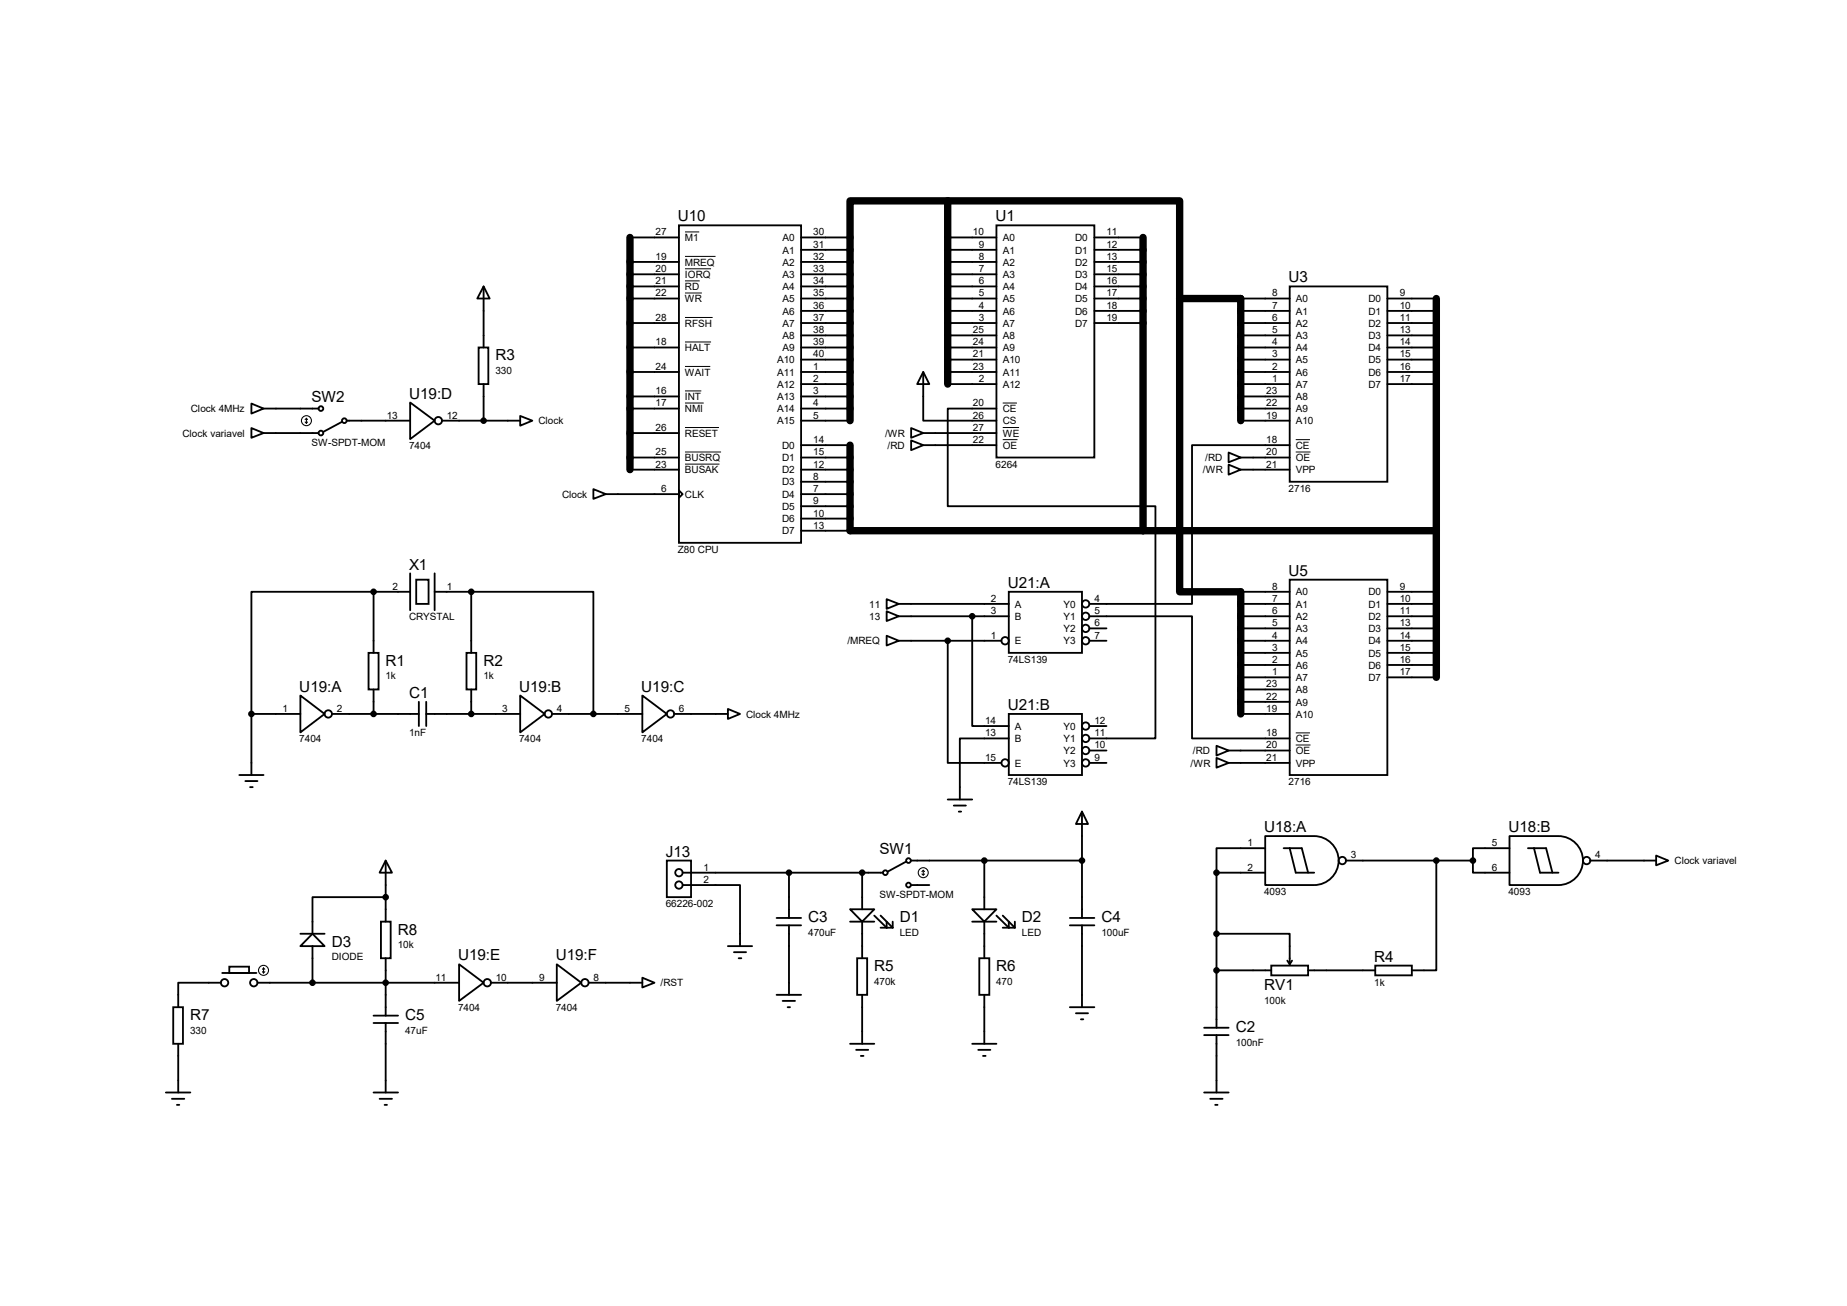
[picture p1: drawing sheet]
<svg xmlns="http://www.w3.org/2000/svg" width="297mm" height="210mm" viewBox="0 0 297 210" stroke-linecap="round" stroke-linejoin="round" font-family="sans-serif">
<path d="M101.3 38.2v37.3M152.4 32.3h-15.7v35.3M152.4 32.3h37.3v15.7M152.4 32.3v29.5M183.8 38.2v47.1M189.7 48v47.2h9.8v19.6M189.7 48h9.8v19.6M231 48v60.9M136.7 71.6v13.7h94.3" fill="none" stroke="#000" stroke-width="1.2"/>
<g fill="none" stroke="#000" stroke-width=".3">
<path d="M101.3 38.2h7.9M109.2 36.2h19.6v51.1h-19.6zM128.8 38.2h7.9M152.4 38.2h7.8M160.2 36.2h15.8v37.4h-15.8zM176 38.2h7.8M77 55.9h1.5v5.9h-1.5zM77.8 46.1l.9 1.9h-1.9zM77.8 46.1v9.8M101.3 48h7.9M101.3 51.9h7.9M101.3 46.1h7.9"/>
<path d="M101.3 44.1h7.9M101.3 42.1h7.9M101.3 55.9h7.9M101.3 59.8h7.9M128.8 48h7.9M128.8 51.9h7.9M128.8 50h7.9M128.8 46.1h7.9M128.8 44.1h7.9M128.8 42.1h7.9M128.8 40.2h7.9M128.8 53.9h7.9"/>
<path d="M128.8 55.9h7.9M128.8 57.8h7.9M128.8 59.8h7.9M148.5 59.8l.9 2h-1.9zM148.5 59.8v7.8h11.7M152.4 48h7.8M152.4 51.9h7.8M152.4 50h7.8M152.4 46.1h7.8M152.4 44.1h7.8M152.4 42.1h7.8M152.4 40.2h7.8"/>
<path d="M152.4 53.9h7.8M152.4 55.9h7.8M152.4 57.8h7.8M152.4 59.8h7.8M176 48h7.8M176 51.9h7.8M176 50h7.8M176 46.1h7.8M176 44.1h7.8M176 42.1h7.8M176 40.2h7.8M199.5 48h7.9"/>
<path d="M199.5 51.9h7.9M199.5 50h7.9M199.5 53.9h7.9M199.5 55.9h7.9M199.5 57.8h7.9M199.5 59.8h7.9M207.4 46.1h15.7v31.4h-15.7zM223.1 48h7.9M223.1 51.9h7.9M223.1 50h7.9M223.1 53.9h7.9M223.1 55.9h7.9"/>
<path d="M223.1 57.8h7.9M223.1 59.8h7.9M40.4 64.9l2 .8-2 .8zM40.4 68.8l2 .8-2 .8zM42.4 69.6h8.8M42.4 65.7h8.8M54.9 67.9l-2.9 1.5M55.8 67.6h10.2M66 64.7l3.9 2.9-3.9 3zM71.1 67.6h12.6M77.8 61.8v5.8M83.7 66.9l1.9 .7-1.9 .9z"/>
<path d="M95.4 78.7l2 .8-2 .7zM97.4 79.5h11.8M101.3 75.5h7.9M101.3 69.6h7.9M101.3 73.6h7.9M101.3 63.8h7.9M101.3 65.7h7.9M109.2 78.9l.6 .6-.6 .6zM128.8 67.6h7.9M128.8 61.8h7.9M128.8 71.6h7.9M128.8 75.5h7.9"/>
<path d="M128.8 73.6h7.9M128.8 63.8h7.9M128.8 65.7h7.9M128.8 77.5h7.9M128.8 79.5h7.9M146.5 68.8l2 .8-2 .8zM146.5 70.8l2 .8-2 .8zM148.5 71.6h11.7M148.5 69.6h11.7M152.4 61.8h7.8M160.2 65.7h-7.8v15.7h33.4v37.3h-10.6M197.6 74.7l1.9 .8-1.9 .8z"/>
<path d="M197.6 72.8l1.9 .8-1.9 .7zM199.5 67.6h7.9M199.5 61.8h7.9M199.5 75.5h7.9M199.5 73.6h7.9M199.5 63.8h7.9M199.5 65.7h7.9M207.4 71.6h-15.7v25.5h-16.5M223.1 61.8h7.9M60.1 95.2h-19.7v19.6M60.1 95.2v9.8M60.1 95.2h5.9"/>
<path d="M66 92.2v5.9M66.9 93.2h2v3.9h-2zM69.9 95.2h5.9M69.9 92.2v5.9M75.8 95.2h19.6v19.6M75.8 95.2v9.8M128.8 81.4h7.9M128.8 83.4h7.9M128.8 85.3h7.9M142.6 96.4l1.9 .7-1.9 .8zM142.6 98.3l1.9 .8-1.9 .8zM144.5 97.1h17.7"/>
<path d="M144.5 99.1h17.7M156.3 99.1v17.7h5.9M162.2 95.2h11.8v9.8h-11.8zM175.2 99.1h16.5v19.6h15.7M199.5 95.2h7.9M199.5 97.1h7.9M199.5 99.1h7.9M207.4 93.2h15.7v31.4h-15.7zM223.1 95.2h7.9M223.1 97.1h7.9M223.1 99.1h7.9M40.4 114.8h7.9"/>
<path d="M40.4 114.8v9.8M48.3 111.8l3.9 3-3.9 3zM53.4 114.8h14M59.3 105h1.6v5.9h-1.6zM60.1 110.9v3.9M67.4 112.9v3.9M68.5 114.8h15.2M68.5 112.9v3.9M75 105h1.6v5.9h-1.6zM75.8 110.9v3.9M83.7 111.8l3.9 3-3.9 3zM88.7 114.8h14.6"/>
<path d="M103.3 111.8l3.9 3-3.9 3zM108.4 114.8h8.7M117.1 114l1.9 .8-1.9 .8zM142.6 102.2l1.9 .8-1.9 .8zM144.5 103h16.5M152.4 103v19.7h8.6M162.2 114.8h11.8v9.8h-11.8zM162.2 118.7h-7.9v9.9M175.2 103h2.7M175.2 101h2.7M175.2 116.8h2.7M195.6 119.9l2 .8-2 .8z"/>
<path d="M199.5 114.8h7.9M199.5 108.9h7.9M199.5 103h7.9M199.5 101h7.9M199.5 105h7.9M199.5 106.9h7.9M199.5 112.9h7.9M199.5 110.9h7.9M223.1 108.9h7.9M223.1 103h7.9M223.1 101h7.9M223.1 105h7.9"/>
<path d="M223.1 106.9h7.9M38.5 124.6h3.9M39.5 125.6h1.9M40.2 126.6h.4M62 138.4l1 1.9h-2zM62 138.4v9.8M107.2 138.4h3.9v5.9h-3.9zM145.7 138.6l-3 1.6M146.5 138.4h27.5M152.4 128.6h3.9M153.4 129.5h1.9M154.2 130.5h.4"/>
<path d="M158.3 138.4v7.8M174 130.5l1 2h-2zM174 130.5v17.1M175.2 120.7h2.7M175.2 122.7h2.7M195.6 121.9l2 .8-2 .7zM197.6 120.7h9.8M197.6 122.7h9.8M203.5 134.5h7.8a3.9 3.9 0 0 1 4 3.9 3.9 3.9 0 0 1-4 3.9h-7.8zM203.5 136.4h-7.9v3.9M206.4 136.4h2.9l1.1 3.9M207.4 136.4l1 3.9h2.9"/>
<path d="M216.4 138.4h20.5M231 138.4v17.6h-4M236.9 138.4v1.9h5.8M242.7 134.5h7.9a3.9 3.9 0 0 1 4 3.9 3.9 3.9 0 0 1-4 3.9h-7.9zM242.7 136.4h-5.8v2M245.7 136.4h2.9l1 3.9M246.7 136.4l.9 3.9h3M255.7 138.4h10.6M266.3 137.6l2 .8-2 .7zM35.5 158h-6.8v4M35.7 156.5h5.5M36.9 155.4h3.1v1.1h-3.1z"/>
<path d="M41.4 158h32.4M48.3 150.2h3.9M50.2 150.2l2 1.9h-3.9zM50.2 152.1v5.9M61.3 148.2h1.5v5.9h-1.5zM62 144.3h-11.8v5.9M62 154.1v9.2M73.8 155.1l4 2.9-4 3zM78.9 158h10.6M89.5 155.1l4 2.9-4 3zM94.7 158h8.6M103.3 157.2l1.9 .8-1.9 .8z"/>
<path d="M109.8 142.3h9.2v9.8M109.8 140.3h32.2M117.1 152.1h3.8M118 153.1h2M118.8 154.1h.4M124.9 147.6h3.9M124.9 148.8h3.9M124.9 160h3.9M126.9 140.3v7.3M126.9 148.8v11.2M136.7 146.2h3.9l-2 2zM136.7 148.2h3.9"/>
<path d="M137.8 154.1h1.6v5.9h-1.6zM138.6 140.3v5.9M138.6 148.2v5.9M138.6 160v7.9M140.6 147.2l2 2v-1M141.6 147.2l2 2M141.6 149.2h2M143.6 148.2v1M146.5 142.3h2.9M156.3 146.2h3.9l-1.9 2zM156.3 148.2h3.9M157.5 154.1h1.6v5.9h-1.6z"/>
<path d="M158.3 148.2v5.9M158.3 160v7.9M160.2 147.2l2 2v-1M161.2 149.2h2M161.2 147.2l2 2M163.2 148.2v1M172 147.6h4M172 148.8h4M174 148.8v13.2M195.6 150.2h11.8v4.9M195.6 156h8.8M195.6 140.3h7.9"/>
<path d="M195.6 140.3v25M204.4 155.3h6v1.5h-6zM207 154.5l.4 .6M207.8 154.5l-.4 .6M210.4 156h10.7M221.1 155.3h5.9v1.5h-5.9zM26.7 175.7h3.9M27.6 176.7h2M27.9 162h1.5v5.9h-1.5zM28.4 177.7h.4M28.7 167.9v7.8M60.1 175.7h3.9"/>
<path d="M60.1 164.5h3.9M60.1 163.3h3.9M61 176.7h2M61.8 177.7h.4M62 164.5v11.2M125.9 161h1.9M126.7 162h.3M136.7 167.9h3.9M137.7 168.8h1.9M138.4 169.8h.5M156.3 167.9h3.9M157.3 168.8h2"/>
<path d="M158.1 169.8h.4M172 162h4M173 162.9h2M173.8 163.9h.4M193.6 165.3h4M193.6 166.5h4M193.6 175.7h4M194.6 176.7h2M195.4 177.7h.4M195.6 166.5v9.2"/>
<circle cx="51.6" cy="69.6" r=".38"/>
<circle cx="51.6" cy="65.7" r=".38"/>
<circle cx="55.4" cy="67.6" r=".38"/>
<circle cx="70.5" cy="67.6" r=".59"/>
<circle cx="174.6" cy="99.1" r=".59"/>
<circle cx="174.6" cy="97.1" r=".59"/>
<circle cx="52.8" cy="114.8" r=".59"/>
<circle cx="88.2" cy="114.8" r=".59"/>
<circle cx="107.8" cy="114.8" r=".59"/>
<circle cx="161.6" cy="103" r=".59"/>
<circle cx="174.6" cy="103" r=".59"/>
<circle cx="174.6" cy="116.8" r=".59"/>
<circle cx="174.6" cy="118.7" r=".59"/>
<circle cx="174.6" cy="101" r=".59"/>
<circle cx="146.1" cy="138.4" r=".38"/>
<circle cx="161.6" cy="122.7" r=".59"/>
<circle cx="174.6" cy="122.7" r=".59"/>
<circle cx="174.6" cy="120.7" r=".59"/>
<circle cx="215.9" cy="138.4" r=".59"/>
<circle cx="255.1" cy="138.4" r=".59"/>
<circle cx="36.1" cy="158" r=".59"/>
<circle cx="40.8" cy="158" r=".59"/>
<circle cx="78.4" cy="158" r=".59"/>
<circle cx="94.1" cy="158" r=".59"/>
<circle cx="109.2" cy="140.3" r=".59"/>
<circle cx="109.2" cy="142.3" r=".59"/>
<circle cx="142.4" cy="140.3" r=".38"/>
<circle cx="146.1" cy="142.3" r=".38"/>
</g>
<g fill="none" stroke="#000" stroke-width=".16">
<path d="M110.2 37.3h2.2M110.2 41.2h4.9M110.2 43.2h4.1M110.2 45.2h2.3M110.2 47.1h2.7M110.2 51.1h4.4M110.2 55h4.1M110.2 58.9h4M110.2 64.8h3M110.2 68.7h5.4M110.2 72.7h5.8M110.2 62.9h2.6"/>
<path d="M110.2 74.6h5.5M161.2 64.8h2.3M161.2 68.7h2.7M161.2 70.7h2.4M208.4 70.7h2.3M208.4 72.7h2.3M208.4 117.9h2.3M208.4 119.8h2.3"/>
</g>
<g fill="none" stroke="#000" stroke-width=".17">
<path d="M49.1 67.9l.2 .2M49.3 67.3v.8M49.3 67.3l.1 .2M49.3 67.3l-.2 .2M49.4 67.9l-.1 .2M148.5 140v.7M148.5 140l-.2 .2M148.5 140l.2 .2M42.2 156.3l.2 .2M42.4 155.7v.8M42.4 155.7l-.2 .2M42.4 155.7l.2 .2"/>
<path d="M42.6 156.3l-.2 .2M148.3 140.5l.2 .2M148.7 140.5l-.2 .2"/>
<circle cx="49.3" cy="67.6" r=".8"/>
<circle cx="42.4" cy="156" r=".8"/>
<circle cx="148.5" cy="140.3" r=".8"/>
</g>
<g fill="#000" stroke="#000" stroke-width=".3">
<circle cx="77.8" cy="67.6" r=".38"/>
<circle cx="60.1" cy="95.2" r=".38"/>
<circle cx="75.8" cy="95.2" r=".38"/>
<circle cx="156.3" cy="99.1" r=".38"/>
<circle cx="40.4" cy="114.8" r=".38"/>
<circle cx="60.1" cy="114.8" r=".38"/>
<circle cx="75.8" cy="114.8" r=".38"/>
<circle cx="95.4" cy="114.8" r=".38"/>
<circle cx="152.4" cy="103" r=".38"/>
<circle cx="158.3" cy="138.4" r=".38"/>
<circle cx="174" cy="138.4" r=".38"/>
<circle cx="231" cy="138.4" r=".38"/>
<circle cx="236.9" cy="138.4" r=".38"/>
<circle cx="50.2" cy="158" r=".38"/>
<circle cx="62" cy="144.3" r=".38"/>
<circle cx="62" cy="158" r=".38"/>
<circle cx="126.9" cy="140.3" r=".38"/>
<circle cx="138.6" cy="140.3" r=".38"/>
<circle cx="195.6" cy="140.3" r=".38"/>
<circle cx="195.6" cy="156" r=".38"/>
<circle cx="195.6" cy="150.2" r=".38"/>
</g>
<g font-size="2.5">
<text x="109" y="35.6">U10</text>
<text x="160.1" y="35.6">U1</text>
<text x="207.2" y="45.4">U3</text>
<text x="79.7" y="58">R3</text>
<text x="50.1" y="64.7">SW2</text>
<text x="65.8" y="64.1">U19:D</text>
<text x="65.8" y="91.6">X1</text>
<text x="162.1" y="94.5">U21:A</text>
<text x="207.2" y="92.6">U5</text>
<text x="62" y="107.1">R1</text>
<text x="77.7" y="107.1">R2</text>
<text x="48.1" y="111.3">U19:A</text>
<text x="65.8" y="112.2">C1</text>
<text x="83.5" y="111.3">U19:B</text>
<text x="103.1" y="111.3">U19:C</text>
<text x="162.1" y="114.2">U21:B</text>
<text x="107.1" y="137.8">J13</text>
<text x="141.4" y="137.4">SW1</text>
<text x="203.3" y="133.8">U18:A</text>
<text x="242.6" y="133.8">U18:B</text>
<text x="130" y="148.3">C3</text>
<text x="144.7" y="148.3">D1</text>
<text x="164.3" y="148.3">D2</text>
<text x="177.1" y="148.3">C4</text>
<text x="53.3" y="152.2">D3</text>
<text x="64" y="150.3">R8</text>
<text x="73.7" y="154.4">U19:E</text>
<text x="89.4" y="154.4">U19:F</text>
<text x="221" y="154.6">R4</text>
<text x="140.5" y="156.2">R5</text>
<text x="160.2" y="156.2">R6</text>
<text x="203.3" y="159.3">RV1</text>
<text x="30.6" y="164">R7</text>
<text x="65.2" y="164">C5</text>
<text x="198.7" y="166">C2</text>
</g>
<g font-size="1.6">
<text x="105.4" y="37.8">27</text>
<text x="105.4" y="41.8">19</text>
<text x="110.2" y="38.8">M1</text>
<text x="125.9" y="38.8">A0</text>
<text x="125.9" y="40.8">A1</text>
<text x="130.8" y="37.8">30</text>
<text x="130.8" y="39.8">31</text>
<text x="130.8" y="41.8">32</text>
<text x="156.5" y="37.8">10</text>
<text x="157.4" y="39.8">9</text>
<text x="157.4" y="41.8">8</text>
<text x="161.2" y="38.8">A0</text>
<text x="161.2" y="40.8">A1</text>
<text x="172.9" y="38.8">D0</text>
<text x="172.9" y="40.8">D1</text>
<text x="177.9" y="37.8">11</text>
<text x="177.9" y="39.8">12</text>
<text x="177.9" y="41.8">13</text>
<text x="105.4" y="43.8">20</text>
<text x="105.4" y="45.7">21</text>
<text x="105.4" y="47.7">22</text>
<text x="110.2" y="42.7">MREQ</text>
<text x="110.2" y="44.7">IORQ</text>
<text x="110.2" y="46.7">RD</text>
<text x="125.9" y="42.7">A2</text>
<text x="125.9" y="44.7">A3</text>
<text x="125.9" y="46.7">A4</text>
<text x="130.8" y="43.8">33</text>
<text x="130.8" y="45.7">34</text>
<text x="130.8" y="47.7">35</text>
<text x="157.4" y="43.8">7</text>
<text x="157.4" y="45.7">6</text>
<text x="157.4" y="47.7">5</text>
<text x="161.2" y="42.7">A2</text>
<text x="161.2" y="44.7">A3</text>
<text x="161.2" y="46.7">A4</text>
<text x="172.9" y="42.7">D2</text>
<text x="172.9" y="44.7">D3</text>
<text x="172.9" y="46.7">D4</text>
<text x="177.9" y="43.8">15</text>
<text x="177.9" y="45.7">16</text>
<text x="177.9" y="47.7">17</text>
<text x="204.6" y="47.7">8</text>
<text x="225.1" y="47.7">9</text>
<text x="105.4" y="51.6">28</text>
<text x="110.2" y="48.6">WR</text>
<text x="110.2" y="52.5">RFSH</text>
<text x="125.9" y="48.6">A5</text>
<text x="125.9" y="50.6">A6</text>
<text x="125.9" y="52.5">A7</text>
<text x="130.8" y="49.7">36</text>
<text x="130.8" y="51.6">37</text>
<text x="130.8" y="53.6">38</text>
<text x="156.5" y="53.6">25</text>
<text x="157.4" y="49.7">4</text>
<text x="157.4" y="51.6">3</text>
<text x="161.2" y="48.6">A5</text>
<text x="161.2" y="50.6">A6</text>
<text x="161.2" y="52.5">A7</text>
<text x="172.9" y="48.6">D5</text>
<text x="172.9" y="50.6">D6</text>
<text x="172.9" y="52.5">D7</text>
<text x="177.9" y="49.7">18</text>
<text x="177.9" y="51.6">19</text>
<text x="204.6" y="49.7">7</text>
<text x="204.6" y="51.6">6</text>
<text x="204.6" y="53.6">5</text>
<text x="208.4" y="48.6">A0</text>
<text x="208.4" y="50.6">A1</text>
<text x="208.4" y="52.5">A2</text>
<text x="220" y="48.6">D0</text>
<text x="220" y="50.6">D1</text>
<text x="220" y="52.5">D2</text>
<text x="225.1" y="49.7">10</text>
<text x="225.1" y="51.6">11</text>
<text x="225.1" y="53.6">13</text>
<text x="105.4" y="55.5">18</text>
<text x="105.4" y="59.5">24</text>
<text x="110.2" y="56.5">HALT</text>
<text x="125" y="58.4">A10</text>
<text x="125.9" y="54.5">A8</text>
<text x="125.9" y="56.5">A9</text>
<text x="130.8" y="55.5">39</text>
<text x="130.8" y="57.5">40</text>
<text x="130.8" y="59.5">1</text>
<text x="156.5" y="55.5">24</text>
<text x="156.5" y="57.5">21</text>
<text x="156.5" y="59.5">23</text>
<text x="161.2" y="54.5">A8</text>
<text x="161.2" y="56.5">A9</text>
<text x="161.2" y="58.4">A10</text>
<text x="204.6" y="55.5">4</text>
<text x="204.6" y="57.5">3</text>
<text x="204.6" y="59.5">2</text>
<text x="208.4" y="54.5">A3</text>
<text x="208.4" y="56.5">A4</text>
<text x="208.4" y="58.4">A5</text>
<text x="220" y="54.5">D3</text>
<text x="220" y="56.5">D4</text>
<text x="220" y="58.4">D5</text>
<text x="225.1" y="55.5">14</text>
<text x="225.1" y="57.5">15</text>
<text x="225.1" y="59.5">16</text>
<text x="79.7" y="60.2">330</text>
<text x="105.4" y="63.4">16</text>
<text x="105.4" y="65.4">17</text>
<text x="110.2" y="60.4">WAIT</text>
<text x="110.2" y="64.3">INT</text>
<text x="125" y="60.4">A11</text>
<text x="125" y="62.4">A12</text>
<text x="125" y="64.3">A13</text>
<text x="130.8" y="61.4">2</text>
<text x="130.8" y="63.4">3</text>
<text x="130.8" y="65.4">4</text>
<text x="156.5" y="65.4">20</text>
<text x="157.4" y="61.4">2</text>
<text x="161.2" y="60.4">A11</text>
<text x="161.2" y="62.4">A12</text>
<text x="203.6" y="63.4">23</text>
<text x="203.6" y="65.4">22</text>
<text x="204.6" y="61.4">1</text>
<text x="208.4" y="60.4">A6</text>
<text x="208.4" y="62.4">A7</text>
<text x="208.4" y="64.3">A8</text>
<text x="220" y="60.4">D6</text>
<text x="220" y="62.4">D7</text>
<text x="225.1" y="61.4">17</text>
<text x="29.3" y="70.2">Clock variavel</text>
<text x="30.7" y="66.3">Clock 4MHz</text>
<text x="50.1" y="71.7">SW-SPDT-MOM</text>
<text x="62.2" y="67.3">13</text>
<text x="71.8" y="67.3">12</text>
<text x="86.6" y="68.2">Clock</text>
<text x="105.4" y="69.3">26</text>
<text x="110.2" y="66.3">NMI</text>
<text x="110.2" y="70.2">RESET</text>
<text x="125" y="66.3">A14</text>
<text x="125" y="68.2">A15</text>
<text x="130.8" y="67.3">5</text>
<text x="130.8" y="71.2">14</text>
<text x="142.3" y="70.2">/WR</text>
<text x="156.5" y="67.3">26</text>
<text x="156.5" y="69.3">27</text>
<text x="156.5" y="71.2">22</text>
<text x="161.2" y="66.3">CE</text>
<text x="161.2" y="68.2">CS</text>
<text x="161.2" y="70.2">WE</text>
<text x="203.6" y="67.3">19</text>
<text x="203.6" y="71.2">18</text>
<text x="208.4" y="66.3">A9</text>
<text x="208.4" y="68.2">A10</text>
<text x="65.8" y="72.3">7404</text>
<text x="105.4" y="73.2">25</text>
<text x="105.4" y="75.2">23</text>
<text x="110.2" y="74.2">BUSRQ</text>
<text x="110.2" y="76.1">BUSAK</text>
<text x="125.8" y="72.2">D0</text>
<text x="125.8" y="74.2">D1</text>
<text x="125.8" y="76.1">D2</text>
<text x="130.8" y="73.2">15</text>
<text x="130.8" y="75.2">12</text>
<text x="130.8" y="77.1">8</text>
<text x="142.7" y="72.2">/RD</text>
<text x="160.1" y="75.2">6264</text>
<text x="161.2" y="72.2">OE</text>
<text x="193.4" y="76.1">/WR</text>
<text x="193.8" y="74.2">/RD</text>
<text x="203.6" y="73.2">20</text>
<text x="203.6" y="75.2">21</text>
<text x="208.4" y="72.2">CE</text>
<text x="208.4" y="74.2">OE</text>
<text x="208.4" y="76.1">VPP</text>
<text x="90.4" y="80.1">Clock</text>
<text x="106.3" y="79.1">6</text>
<text x="110.2" y="80.1">CLK</text>
<text x="125.8" y="78.1">D3</text>
<text x="125.8" y="80.1">D4</text>
<text x="125.8" y="82">D5</text>
<text x="125.8" y="84">D6</text>
<text x="130.8" y="79.1">7</text>
<text x="130.8" y="81.1">9</text>
<text x="130.8" y="83.1">10</text>
<text x="207.2" y="79.1">2716</text>
<text x="109" y="88.9">Z80 CPU</text>
<text x="125.8" y="85.9">D7</text>
<text x="130.8" y="85">13</text>
<text x="63.1" y="94.8">2</text>
<text x="71.8" y="94.8">1</text>
<text x="204.6" y="94.8">8</text>
<text x="208.4" y="95.8">A0</text>
<text x="220" y="95.8">D0</text>
<text x="225.1" y="94.8">9</text>
<text x="65.8" y="99.7">CRYSTAL</text>
<text x="139.8" y="97.7">11</text>
<text x="139.8" y="99.7">13</text>
<text x="159.3" y="96.8">2</text>
<text x="159.3" y="98.8">3</text>
<text x="163.2" y="97.7">A</text>
<text x="163.2" y="99.7">B</text>
<text x="171" y="97.7">Y0</text>
<text x="171" y="99.7">Y1</text>
<text x="171" y="101.6">Y2</text>
<text x="176" y="96.8">4</text>
<text x="176" y="98.8">5</text>
<text x="176" y="100.7">6</text>
<text x="204.6" y="96.8">7</text>
<text x="204.6" y="98.8">6</text>
<text x="204.6" y="100.7">5</text>
<text x="208.4" y="97.7">A1</text>
<text x="208.4" y="99.7">A2</text>
<text x="208.4" y="101.6">A3</text>
<text x="220" y="97.7">D1</text>
<text x="220" y="99.7">D2</text>
<text x="220" y="101.6">D3</text>
<text x="225.1" y="96.8">10</text>
<text x="225.1" y="98.8">11</text>
<text x="225.1" y="100.7">13</text>
<text x="136.3" y="103.6">/MREQ</text>
<text x="159.3" y="102.7">1</text>
<text x="162.1" y="106.6">74LS139</text>
<text x="163.2" y="103.6">E</text>
<text x="171" y="103.6">Y3</text>
<text x="176" y="102.7">7</text>
<text x="204.6" y="102.7">4</text>
<text x="204.6" y="104.6">3</text>
<text x="204.6" y="106.6">2</text>
<text x="208.4" y="103.6">A4</text>
<text x="208.4" y="105.6">A5</text>
<text x="208.4" y="107.5">A6</text>
<text x="220" y="103.6">D4</text>
<text x="220" y="105.6">D5</text>
<text x="220" y="107.5">D6</text>
<text x="225.1" y="102.7">14</text>
<text x="225.1" y="104.6">15</text>
<text x="225.1" y="106.6">16</text>
<text x="62" y="109.3">1k</text>
<text x="77.7" y="109.3">1k</text>
<text x="203.6" y="110.5">23</text>
<text x="203.6" y="112.5">22</text>
<text x="204.6" y="108.6">1</text>
<text x="208.4" y="109.5">A7</text>
<text x="208.4" y="111.5">A8</text>
<text x="208.4" y="113.5">A9</text>
<text x="220" y="109.5">D7</text>
<text x="225.1" y="108.6">17</text>
<text x="45.4" y="114.5">1</text>
<text x="48.1" y="119.4">7404</text>
<text x="54.2" y="114.5">2</text>
<text x="65.8" y="118.4">1nF</text>
<text x="80.8" y="114.5">3</text>
<text x="83.5" y="119.4">7404</text>
<text x="89.5" y="114.5">4</text>
<text x="100.4" y="114.5">5</text>
<text x="103.1" y="119.4">7404</text>
<text x="109.2" y="114.5">6</text>
<text x="120" y="115.4">Clock 4MHz</text>
<text x="158.4" y="116.4">14</text>
<text x="158.4" y="118.4">13</text>
<text x="163.2" y="117.3">A</text>
<text x="163.2" y="119.3">B</text>
<text x="171" y="117.3">Y0</text>
<text x="171" y="119.3">Y1</text>
<text x="176" y="116.4">12</text>
<text x="176" y="118.4">11</text>
<text x="203.6" y="114.5">19</text>
<text x="203.6" y="118.4">18</text>
<text x="208.4" y="115.4">A10</text>
<text x="208.4" y="119.3">CE</text>
<text x="158.4" y="122.3">15</text>
<text x="163.2" y="123.3">E</text>
<text x="171" y="121.3">Y2</text>
<text x="171" y="123.3">Y3</text>
<text x="176" y="120.4">10</text>
<text x="176" y="122.3">9</text>
<text x="191.4" y="123.3">/WR</text>
<text x="191.8" y="121.3">/RD</text>
<text x="203.6" y="120.4">20</text>
<text x="203.6" y="122.3">21</text>
<text x="208.4" y="121.3">OE</text>
<text x="208.4" y="123.3">VPP</text>
<text x="162.1" y="126.3">74LS139</text>
<text x="207.2" y="126.3">2716</text>
<text x="200.6" y="136.1">1</text>
<text x="239.9" y="136.1">5</text>
<text x="113.1" y="140">1</text>
<text x="113.1" y="142">2</text>
<text x="200.6" y="140">2</text>
<text x="203.3" y="143.9">4093</text>
<text x="217.2" y="138">3</text>
<text x="239.9" y="140">6</text>
<text x="242.6" y="143.9">4093</text>
<text x="256.5" y="138">4</text>
<text x="269.3" y="139">Clock variavel</text>
<text x="107.1" y="145.9">66226-002</text>
<text x="141.4" y="144.4">SW-SPDT-MOM</text>
<text x="53.3" y="154.4">DIODE</text>
<text x="64" y="152.5">10k</text>
<text x="130" y="150.5">470uF</text>
<text x="144.7" y="150.5">LED</text>
<text x="164.3" y="150.5">LED</text>
<text x="177.1" y="150.5">100uF</text>
<text x="70" y="157.7">11</text>
<text x="79.7" y="157.7">10</text>
<text x="86.7" y="157.7">9</text>
<text x="95.4" y="157.7">8</text>
<text x="106.2" y="158.6">/RST</text>
<text x="140.5" y="158.4">470k</text>
<text x="160.2" y="158.4">470</text>
<text x="203.3" y="161.4">100k</text>
<text x="221" y="158.5">1k</text>
<text x="30.6" y="166.2">330</text>
<text x="65.2" y="166.2">47uF</text>
<text x="73.7" y="162.6">7404</text>
<text x="89.4" y="162.6">7404</text>
<text x="198.7" y="168.2">100nF</text>
</g>
</svg>
